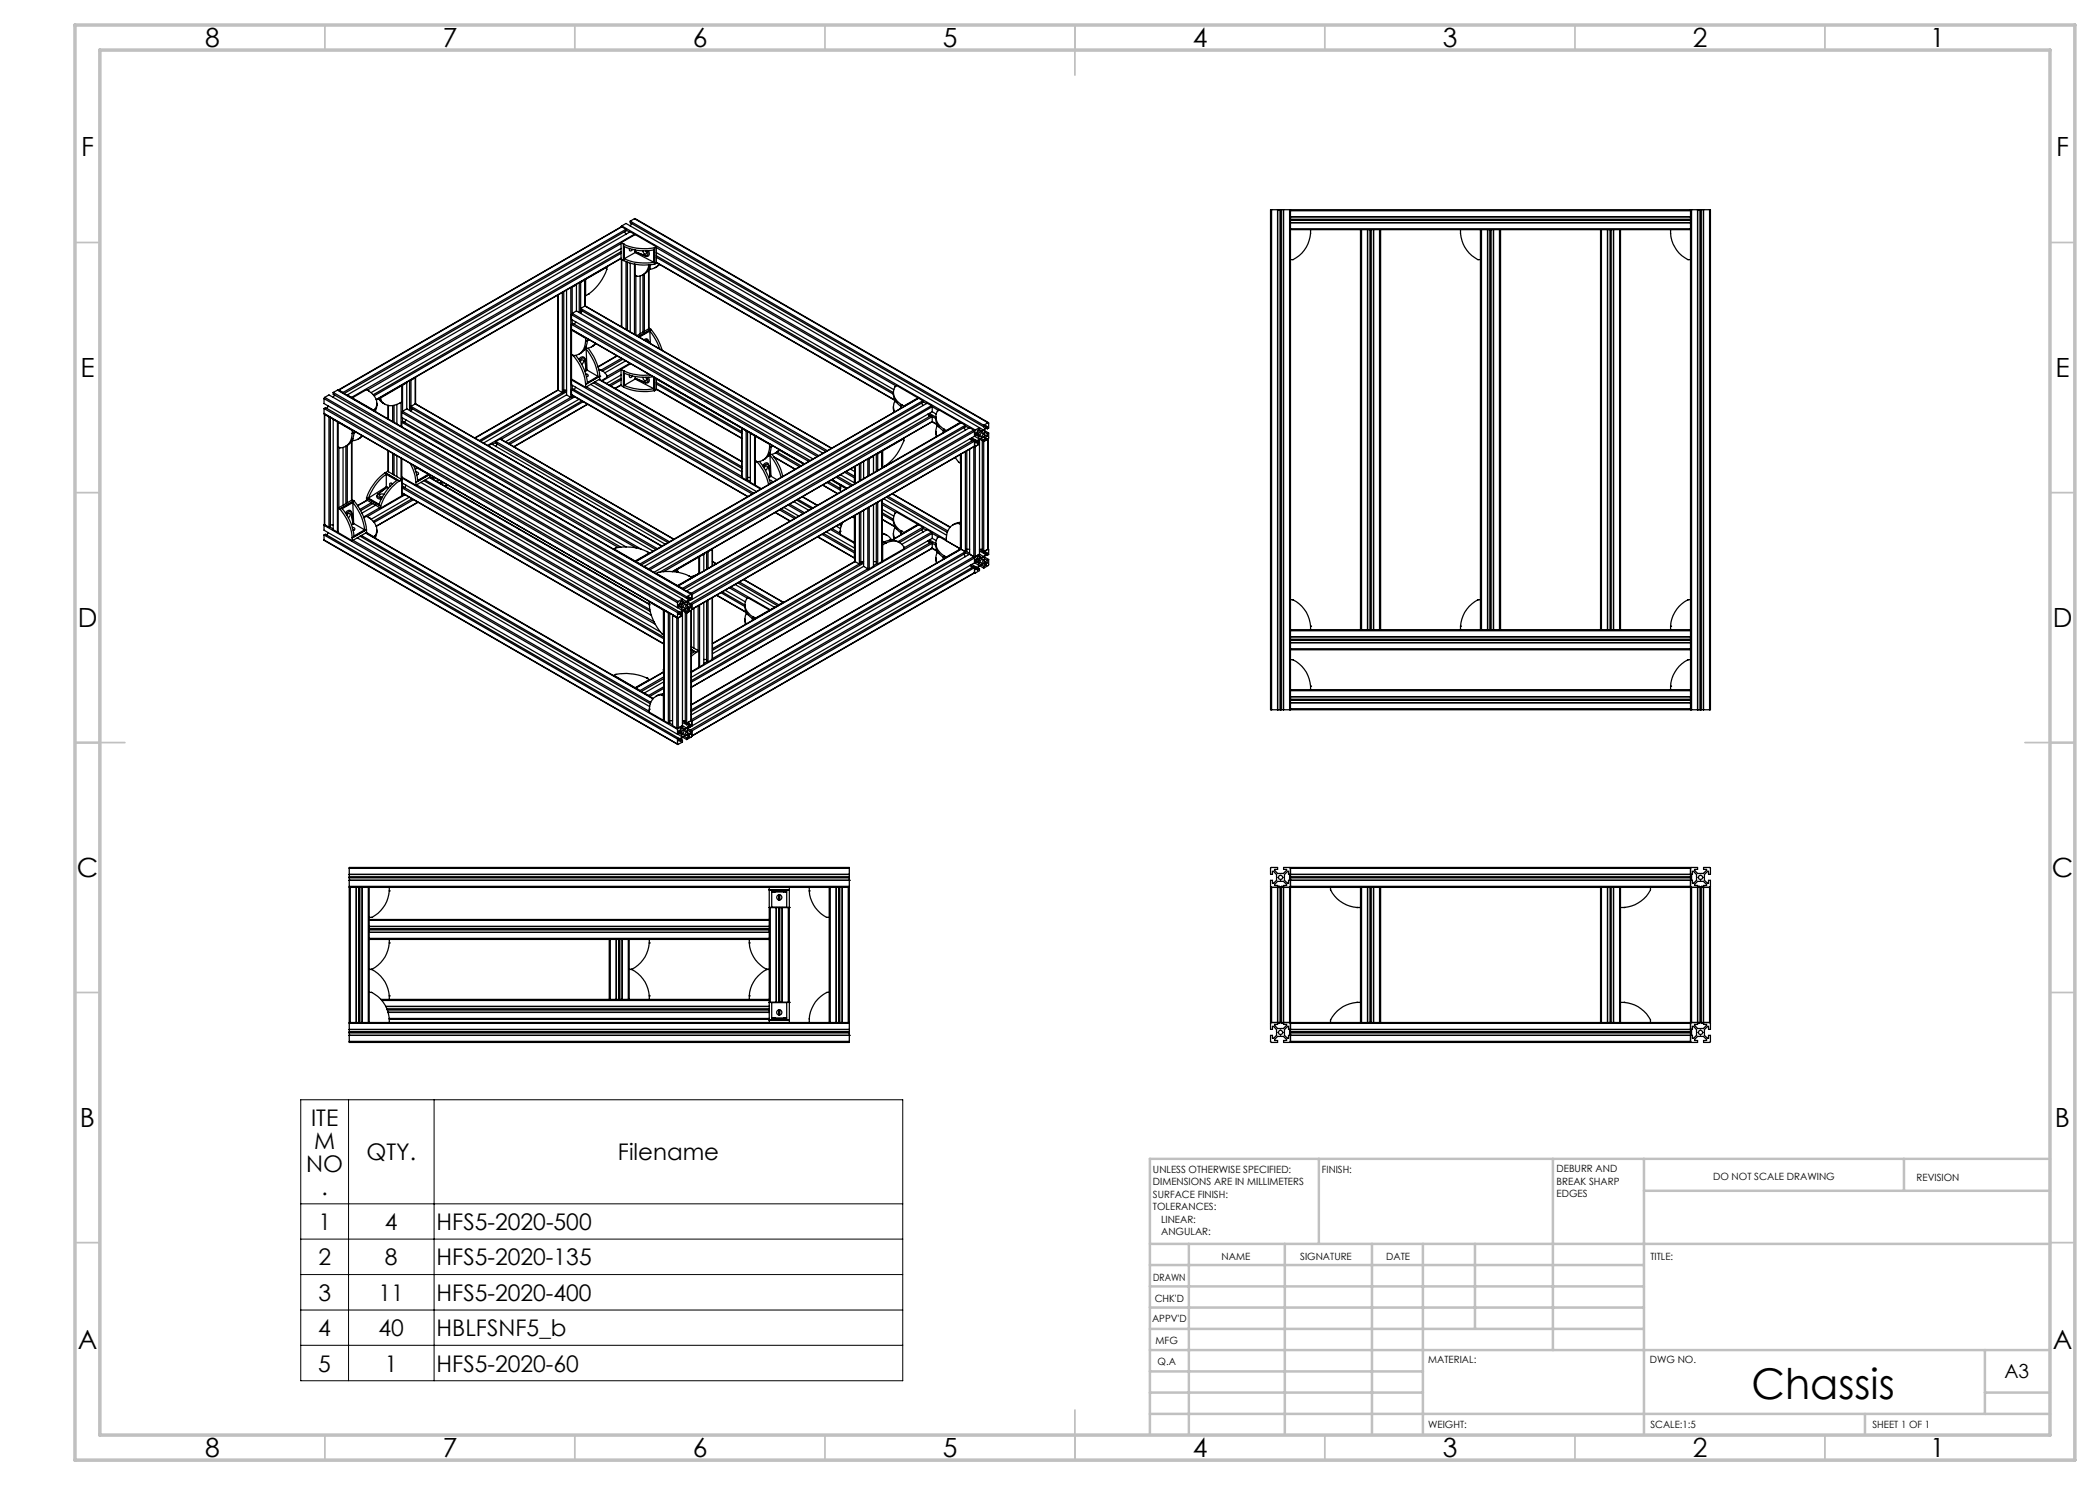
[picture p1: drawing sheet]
<svg xmlns="http://www.w3.org/2000/svg" width="420mm" height="297mm" viewBox="0 0 420 297" stroke-linecap="round" stroke-linejoin="round" font-family="sans-serif">
<path d="M60.1 220h120.5v56.2h-120.5zM69.7 220v56.2M86.8 220v56.2M60.1 247.8h120.5M60.1 254.9h120.5M60.1 240.8h120.5M60.1 262h120.5M60.1 269.1h120.5" fill="none" stroke="#000" stroke-width=".2"/>
<g fill="none" stroke="#c0c0c0" stroke-width=".35">
<path d="M65 5v5M115 5v5M165 5v5M215 5v10M265 5v5M315 5v5M365 5v5M15 48.5h5M410 48.5h5M15 98.5h5M410 98.5h5M15 148.5h10"/>
<path d="M405 148.5h10M15 198.5h5M410 198.5h5M15 248.5h5M410 248.5h5M65 287v5M115 287v5M165 287v5M215 282v10M265 287v5M315 287v5M365 287v5"/>
</g>
<g fill="none" stroke="#c0c0c0" stroke-width=".5">
<path d="M263.8 231.8v17M310.6 231.8v38.2M328.8 231.8v55.2M328.8 238.2h81.2M380.8 231.8v6.4M410 231.8h-180v55.2M230 248.8h180M230 257.3h98.8M230 253h98.8M237.8 248.8v38.2M257 248.8v38.2M274.4 248.8v38.2"/>
<path d="M284.6 248.8v38.2M295 248.8v17M230 265.8h98.8M230 261.5h98.8M230 278.5h54.6M230 274.3h54.6M230 270h180M397 278.5h13M397 270v12.8M230 282.8h180M373 282.8v4.2"/>
</g>
<path d="M15 5h400v287h-400zM20 10h390v277h-390z" fill="none" stroke="#c0c0c0" stroke-width=".7"/>
<g fill="none" stroke="#000" stroke-width=".25">
<path d="M111.5 59l.1 19M111.6 59v19M112.5 58.5v20M112.7 58.3v20l-.2 .2M113.3 58v21M114.2 57.5v22M114.4 57.4l-.2 .1M114.4 57.4v5.3M115.2 56.9l-.8 .5M115.3 56.9v5.3M115.9 56.5v6M116.1 56.4v.1"/>
<path d="M116.1 56.5v6.1M117 56l.1-.1v3.3M117 56v5.2M117 56l-.9 .5M117.1 55.9v5.3M117.1 59.1v.1M117.6 58.9h.1M117.6 58.9l-.5 .3M121.3 53.4l.1 .4a9.8 9.8 0 0 1-3.8 5.1M124.2 51.7l-49 28.3M124.2 48.5l.5 .3M124.2 48.5l2.8-1.6 4.3 2.5"/>
<path d="M124.2 48.5v3.3l.5 .3M124.2 49.7l-50 28.8M124.2 50.7l-49.4 28.5M124.2 50.3l-49.6 28.6M124.2 48.7l-50.8 29.3M124.2 51.6l-49 28.3M124.3 51.9v13.4M124.4 45.4l-56.7 32.6M124.4 45.2l-.2 .2M124.4 45.4l.8 .5M124.4 45.4l-56.6 32.6M124.4 45.2l70.7 40.8"/>
<path d="M124.4 45.2l.8-.5 70.7 40.8M124.4 51.9v13.5M124.7 48.8a9.7 9.7 0 0 0 6.2 .8M124.7 48.8h.1M124.7 52.1a10.4 10.4 0 0 0 6.2 .7M124.7 52.1h.1M124.7 48.8v3.3M124.8 51.7v-2.4a9.7 9.7 0 0 0 6 .7v2.5M124.8 51.7a10 10 0 0 0 6 .8M124.9 46.4l.3 .4M125.2 45.9l-56.6 32.6M125.2 45.9v.3l-56.4 32.5"/>
<path d="M125.2 52.3v13.6M125.2 46l.7 .4M125.5 52.4v13.6M125.9 49.7v.4l.2 .1 .4-.3M126 44.2v.4l70.7 40.8M126 52.6v13.8M126 44.2l70.7 40.9M126.3 44.7l-.3 .5M126.9 46.8l.1 .2M126.9 43.7l70.8 40.8M126.9 46.8l-56.6 32.7M126.9 46.8l-.9-.4-56.5 32.6"/>
<path d="M126.9 43.7l-.9 .5M126.9 43.7l70.7 40.9M126.9 52.8v14M127 52.8v2.3l.4 .1a2.32 2.32 0 0 0 2.4-2.2M127 50v.5M127 50.5l-2.2 1.2M127 50.5l3.8 2M127.2 55.2v11.8M128 55.2v11.5M128.6 50.2a.52 .52 0 0 0 .7 .6l-.1-.6M128.6 55v11.4M128.9 54.8v11.4"/>
<path d="M129 51.1l-2-.8 2.2 .9M129 51.1l.2 .1M129.4 50.2a.54 .54 0 0 1 .2 .6 .54 .54 0 0 1-.6 .3M129.7 50.1a.66 .66 0 0 1 .2 .7 .66 .66 0 0 1-.6 .5l-.1-.1M129.7 54v11.8M129.8 53.9v11.9M130 53.8l-.3 .2M130 53.4v.4M130.1 52.9l-.1 .4a2.6 2.6 0 0 1-1.4 1.7M130.9 49.6v3.2M131 49.5l-.1 .1M131 52.8h-.1"/>
<path d="M131 49.5v3.3M131.3 51.1l47.4 27.4a2.99 2.99 0 0 0 1.4 2.7v.5M131.3 52.5l47.7 27.6M131.3 49.4l-.3 .1M131.3 49.4v3.2l-.3 .2M131.3 50.5l47.5 27.4M131.3 51.5l47.4 27.3M131.3 49.5l47.9 27.7M131.3 52.5l47.7 27.5M131.8 52.8l-.7 .7-1.1 .3M131.9 52.9l-.9 .6M254.3 41.9h-.2v100.1h.2"/>
<path d="M254.3 41.9v100.1M254.3 41.9h3.6M255.5 41.9h.1M255.5 41.9v100.1M256 41.9v100.1M256.1 41.9v100.1M256.2 41.9v100.1M256.7 41.9v100.1M257.9 41.9h.2M257.9 41.9v100.1M258.1 41.9v.3M258.1 45.8v.1"/>
<path d="M258.1 42.2v3.6M258.1 45.9v80M258.1 45.9h80M258.1 42.2h80M258.1 41.9h80M258.1 43.4h80M258.1 45.8h80M258.1 44.6h80M258.1 44.5h80M258.1 44h80M258.1 43.8h80M258.1 44.1h80"/>
<path d="M262.1 46.7a6.3 6.3 0 0 1-3.5 5.2h-.5M262.1 46.6v.1M262.1 45.9v.7M272.1 45.9v80M272.3 45.9v80M273.5 45.9v80M274 45.9v80M274.1 45.9v80M274.2 45.9v80M274.7 45.9v80M275.9 45.9v80M276.1 45.9v80"/>
<path d="M292.1 46.7a6.2 6.2 0 0 0 3.6 5.2h.4M292.1 46.6v.1M292.1 45.9v.7M296.1 45.9v80M296.3 45.9v80M297.5 45.9v80M298 45.9v80M298.1 45.9v80M298.2 45.9v80M298.7 45.9v80M299.9 45.9v80M300.1 45.9v80"/>
<path d="M320.1 45.9v80M320.3 45.9v80M321.5 45.9v80M322 45.9v80M322.1 45.9v80M322.2 45.9v80M322.7 45.9v80M323.9 45.9v80M324.1 45.9v80M334.1 46.7a6 6 0 0 0 3.6 5.2h.4M334.1 46.6v.1M334.1 45.9v.7"/>
<path d="M338.1 41.9v.3M338.1 45.8v.1M338.1 41.9h.2M338.1 42.2v3.6M338.1 45.9v80M338.3 41.9v100.1M338.3 41.9h3.6M339.5 41.9h.1M339.5 41.9v100.1M340 41.9v100.1M340.1 41.9v100.1M340.2 41.9v100.1"/>
<path d="M340.7 41.9v100.1M341.9 41.9h.2v100.1h-.2M341.9 41.9v100.1M64.8 79.7l70.7 40.8M64.8 79.7v1l70.7 40.8M64.9 79.5l-.1 .2M64.9 79.5l70.7 40.8M64.9 79.5l.9-.5 70.7 40.8M66.6 78.5v.3l70.7 40.9M66.6 78.5l70.7 40.8M66.9 79l-.3 .5M67.5 78l70.8 40.8"/>
<path d="M67.5 78l-.9 .5M67.5 78l70.7 40.8M67.7 78h.1M67.8 78l.8 .5M68.6 78.5v.1M69.5 79v.1M69.5 79l.8 .5M69.5 79l-.1 .1M70.3 79.5l.1 .1M70.4 79.6l2.9-1.7a2.94 2.94 0 0 1 1.8 3.9M70.4 79.6l4.3 2.4M75.6 79.8l1.4 1"/>
<path d="M75.7 79.7l.4 .3M75.7 79.7l.4 .2M76 79.5l.1 .1M76.1 79.9v.1M76.1 79.6v.3M80.4 77.1v3.3l-.5 .3M80.4 77.1l-4.3 2.5M80.5 77l-.1 .1M80.5 77v5.3M81.3 76.5l-.8 .5M81.4 76.4v5.4M81.9 76.1v6"/>
<path d="M82.1 76l.1 .1M82.2 76.1v6.2l.3-.5M83 75.6l-.8 .5M83 75.6v5.2M83.1 75.5l-.1 .1M83.1 75.5v5.3M111.6 78l-16.7 9.6M111.6 78l.9 .5M111.6 78l-16.6 9.6M112.7 78h.6l-17.5 10.1M113.3 79l-16.6 9.6M113.3 78.3l-17.2 10"/>
<path d="M113.3 79l.9 .5M114.2 79.5h.2M114.2 79.5l-16.7 9.6M114.3 65.9v.1M114.3 78.9l35.2 20.4M114.3 65.9l46.6 26.9M114.3 78.9l35.3 20.4M114.3 66l2.8 1.7M114.3 70.9l.3 .2M114.3 62.9v1l48.3 27.9M114.3 64.9v1M114.3 66v9.8l2.8 1.7"/>
<path d="M114.3 76v1l37 21.3M114.3 77.9v1M114.3 64.9l47.4 27.4M114.3 64.9l.3-.2 47.4 27.4M114.3 77.9l36.2 20.9M114.3 77.9l.3-.1 36.1 20.8M114.3 62.9l49.1 28.4M114.3 76l37.9 21.8M114.3 75.8v.2M114.4 62.7l-.1 .2M114.4 62.7l49.3 28.4M114.4 64v.8"/>
<path d="M114.4 77v.9M114.4 79.1v.4M114.6 71.1l.1 .1M114.7 71.2a10.3 10.3 0 0 1 2.4 5.7M114.8 71.1l-.1 .1M114.8 79.3l-.4 .2M114.9 79.4l-14.7 8.5M115.1 71.1a10.4 10.4 0 0 1 2.4 5.4l2.1-1.2M115.1 64.4l-.2 .5M115.1 77.4l-.2 .5M115.3 62.2l-.9 .5M115.3 62.2l49.3 28.4"/>
<path d="M115.8 79.9l-14.7 8.5M116.1 72.4l.1-.3 .3-.1a.52 .52 0 0 1-.2 .8M116.1 62l49.1 28.3M116.4 62.2l-.3 .5M117 71.8a.63 .63 0 0 0-.7-.4 .63 .63 0 0 0-.6 .5M117 72a.55 .55 0 0 0-.6-.4 .55 .55 0 0 0-.5 .5M117 61.2l49.3 28.4M117 71.8l.3 2.3M117 72l.3 2.1M117 71.8v.2M117 61.2l-.9 .5 49.4 28.4M117 61.2l49.3 28.5"/>
<path d="M117.1 68.2a2.6 2.6 0 0 1-2.5 2.9M117.1 68.2h.1M117.1 76.9h.1M117.1 74.8l.4 .1 .2 .2-.4 .2M117.1 67.7v.5M117.1 76.9v.6M117.2 69.8a10.3 10.3 0 0 1 2.4 5.5M117.2 67.6l-.1 .1M117.2 69.7l-.3 .1M117.2 69.8l-.4 .3M117.2 69.8l.2 4.2M117.3 69.2l-.1 .5"/>
<path d="M117.3 74.1l-.3 .2M117.3 77.4l31 17.9M117.4 74l2.2 1.3M117.4 74l-.1 .1M117.6 69.6a10.5 10.5 0 0 1 2.3 5.6M117.7 67.9l-.6 .3M117.8 68l-.3 .2a2.87 2.87 0 0 1-1.7 2.6M118.1 76.9l30.2 17.4M118.7 76.5l29.6 17.2M119 76.4l29.3 16.9M119.1 68.6l-.7 .7-1.2 .4M119.2 68.8l-.9 .6"/>
<path d="M119.7 73.8l.8 .4M119.8 74a1.6 1.6 0 0 1 1.6 1.5l-1.1 .6M119.8 75.9l28.5 16.5M119.9 75.9l28.4 16.4M119.9 75.2h.1M119.9 75.2l-2.8 1.7M119.9 75.2v.6l-2.8 1.7M123.4 71.2l-3.8 2.1M123.4 71.2l-3.8 2.2M124.2 77l-1.2 .7M124.2 73.9v3.2l.5 .3M124.2 73.9l.5 .3"/>
<path d="M124.2 75l-2.9 1.7M124.2 76l-2.1 1.2M124.2 75.7l-2.4 1.3M124.2 74l-3.8 2.2M124.3 71.7l-4.1 2.3M124.6 71.9l-4.1 2.3M124.7 74.2a10.2 10.2 0 0 0 5.3 .8M124.7 74.2h.1M124.7 74.2v3.2a10.1 10.1 0 0 0 6.2 .7M124.8 77.1a10.5 10.5 0 0 0 6 .6M125.1 72.2l-4.1 2.4M125.9 75v.4l.2 .1 .4-.3"/>
<path d="M126 72.7l-4.6 2.6M126.1 72.7l-1.9 1.2M127 75.3v.5M127 75.8l-2.2 1.3M127 75.8l3.8 1.9M128.6 75.5a.53 .53 0 0 0 .7 .6l-.1-.6M128.8 67.9a.52 .52 0 0 1 .6-.1 .52 .52 0 0 1 .3 .4M129 76.5l-2-.8 2.2 .8M129 76.5h.2M129.1 68.1l.3-.1 .3 .4M129.4 75.5l.1 .8-.1 .2h-.4M129.7 75.5a.62 .62 0 0 1 .2 .7 .62 .62 0 0 1-.7 .3"/>
<path d="M129.7 68.2l.1 .3M129.7 68.2v.3M130 66.2l1.1 1.7 .8 1.8M130 66.2l-2.1 1.2M130 66.2l.1 2.5M130.2 65.9h.1M130.2 65.9l-.3-.2-2.5 1.4M130.2 65.9l-2.5 1.4M130.2 65.9l1.3 1.8 .9 2.4M130.2 65.9l-2.4 1.4M130.6 75.3a10.9 10.9 0 0 1-5.8-.7v2.5M130.8 75.4v2.3"/>
<path d="M130.9 78.1h.1M130.9 75.5v2.6M131 75.5v2.6M131.3 77.9l17 9.8M131.3 75.7v2.2l-.3 .2M131.3 75.8l17 9.9M131.3 76.8l17 9.8M131.3 76.5l17 9.8M131.3 77.8l17 9.8M179 80v.3M183.6 79.6l-4.2-2.5-.4 .2a2.41 2.41 0 0 0 .8 3.3l.5 .3M183.6 79.6v.1"/>
<path d="M183.6 79.6l-2.8 1.6M183.7 79.7l-56.6 32.6M183.7 79.7l.9 .4M183.7 79.7l-56.5 32.6M64.8 82.7l70.8 40.9M64.8 81.7v1M64.8 82.7l70.7 40.8M64.8 81.7l70.7 40.8M64.8 81.7l.3-.2 70.7 40.8M64.9 82.8v22.1M64.9 82.8v.1M64.9 82.9l.9 .5"/>
<path d="M64.9 82.9v22M65.7 81.2l-.3 .5M65.8 83.4v22M65.9 83.4h-.1M66.1 83.5v21.8l-.3 .1M66.6 83.8v22.1l.9 .5M66.7 83.9l.8 .5M67.5 84.4h.2M67.5 84.4v22M67.6 84.5v4.9l.3 .1a2.32 2.32 0 0 0 2.5-2.3v-.5M67.6 84.5l2.8 1.6M67.7 84.4l-.1 .1"/>
<path d="M67.8 89.5v12M68.6 89.5v11.5M69.2 89.2v11.5M69.5 89.1v11.4M70.3 88.3v11.8M70.4 88.2v11.8M70.4 86.7h.1M70.4 86.1v.6M70.6 86l-.2 .1M70.6 88.1l-.3 .2M70.6 87.7v.4M71 86.3l-.6 .4"/>
<path d="M71 86.4l-.6 .3M71.2 86.4l-.4 .2a2.76 2.76 0 0 1-1.7 2.6M72.4 87.1l-.7 .7-1.1 .3M72.5 87.2l-.9 .6M73.3 99.6h.1M73.3 99.6v.4l2.8 1.6M73.3 99.6l2.8 1.6M74.7 82v.1M75 81.8l-.3 .2M75 81.8v.5M75.1 81.8h-.1M75.1 81.8v.5"/>
<path d="M75.4 80.6l-.3 1.7M75.6 98.8a.62 .62 0 0 0-.1 .8 .62 .62 0 0 0 .7 .3M75.7 98.8l-.2 .3 .1 .2 .8 .3M75.7 98.8h-.1M76.1 80a2.65 2.65 0 0 0 3.8 .7M76.8 98.9a.55 .55 0 0 0-.9 .3l.6 .2M77 94.5a10.3 10.3 0 0 0-3.7 5.1M77 94.5l2.9 1.7M77 94.5h.1M77 94.5l.5-.2 2.9 1.6-.5 .3M77.3 94.9l2.1 1.2a10 10 0 0 0-3.6 4.8l-2.1-1.3M77.3 94.9a10 10 0 0 0-3.6 4.7"/>
<path d="M77.3 94.9v2.5M77.3 97.4l-3.6 2.2M77.3 97.4h.1M77.4 97.4l-1.8 1.4M77.4 97.4l-1.7 1.4M77.4 97.4l.3 .2M77.6 81.1v2.7M77.6 90.1v4.2M77.7 81.1v2.7M77.7 90.2v4.2M78.5 96.8l-.3-.2-.2 .1v.5M78.5 81.1v3.2"/>
<path d="M78.5 90.7v4.1M78.8 81.1v3.4M78.8 90.8v4.2M79.4 80.9v3.9M79.4 91.2v4.1M79.9 80.7h.1M79.9 96.2a10.2 10.2 0 0 0-3.8 5M79.9 96.2h.1M80.2 80.5v4.8M80.2 91.6v4.2M80.4 91.7v3.7l2.8 1.6M80.4 82.5v1l44.8 25.9"/>
<path d="M80.4 84.5v.9M80.4 95.6v3.6M80.4 99.2l-4.3 2.4M80.4 96.6l51.7 29.8M80.4 84.5l43.3 25M80.4 84.5l.2-.2 43.6 25.1M80.4 95.6l50.6 29.2M80.4 82.5l46.9 27.1M80.4 95.4v.2M80.5 82.3l-.1 .2M80.5 99.1h-.1M80.5 82.3l47.8 27.6"/>
<path d="M80.5 83.6v.8M80.5 96.6v.9M80.5 98.7v.4M80.9 98.9l-.4 .2M81 99l-7.6 4.3M81.2 97l-.3 .5M81.2 84l-.3 .5M81.4 81.8l-.9 .5M81.4 81.8l49.2 28.4M81.8 99.4l-7.6 4.5M82.1 92.7l.7 1.8 .4 1.9M82.2 81.6l49 28.3"/>
<path d="M82.4 99.8l-7.8 4.5M82.7 93.1l.4 1.1 .4 1.9 2.2-1.2M82.7 99.9l-7.9 4.6M83 80.8l49.4 28.4M83 80.8l-.8 .5 49.3 28.4M83 80.8l49.3 28.5M83.2 96.4v.1M83.2 94.4l.4 .1 .1 .2-.3 .3M83.2 96.5v.5M83.3 93.4v.3M83.3 93.7l-.3 .2M83.3 97l47.5 27.4"/>
<path d="M83.5 93.6l2.2 1.3M83.5 93.5v.1M83.5 93.6l-.2 .1M84.2 96.5l46.1 26.6M84.7 96.1l45.4 26.2M85 96l45 25.9M85.7 94.8v.1M85.9 94.9l-2.7 1.5M85.9 95.5l44 25.4M85.9 94.9l-2.7 1.6M85.9 95.5l44 25.3M86 95v.4l-2.8 1.6"/>
<path d="M86.7 95.4l-.5 .2M87 95.5l-.5 .3M87.8 96l-.5 .3M88.4 96.3l-.5 .3M88.7 96.5l-.5 .3M89.5 97l-.5 .3M89.6 97l-.5 .3M97.7 89.2l.6-.4 34.7 20M99.2 88.3l34.7 20.1M99.2 88.3v.3l34.4 19.9M99.2 88.5l-.7 .4M99.4 88.8l-.2 .5"/>
<path d="M100 87.8l34.8 20M100 87.8l-.8 .5M100 87.8l34.8 20.1M116.4 80.2l-14.8 8.5M116.7 80.3l-14.8 8.6M117.5 80.8l-14.7 8.5M117.5 80.9l-14.7 8.5M148.4 85.7l-.1-.1 .1 9.9M148.4 85.7l.8 .5M148.4 95.5l.8 .5M148.4 85.7v9.8M149.2 86.2v9.8"/>
<path d="M149.3 86.1l-.1 .1M149.4 95.9l.7 .4M149.5 86.3v9.5l-.3 .2M149.5 95.5h.6M150.1 86.7l.8 .5M150.1 86.7v9.8l.8 .5M150.1 86.6v.1M150.2 86.6l-.1 .1M150.9 87.2h.2M150.9 97h.2M150.9 87.2v9.8M151.1 87.2l2.8 1.7"/>
<path d="M151.1 92.1l.3 .2M151.1 87.2v9.8l1.2 .8M151.4 92.3v.1M151.4 92.4a11.3 11.3 0 0 1 2.3 4.5M151.5 92.4h-.1M151.9 92.3a11.2 11.2 0 0 1 2.2 4.4M152.8 93.6l.3-.4a.42 .42 0 0 1 .4 .4 .42 .42 0 0 1-.4 .4v.1M153.7 93.1a.53 .53 0 0 0-.4-.6 .53 .53 0 0 0-.6 .4l-.2 .2M153.7 93.2a.48 .48 0 0 0-.5-.4 .48 .48 0 0 0-.4 .4l-.1 .2M153.7 93.1l.4 2.2M153.7 93.2l.4 2.1M153.7 93.1v.1"/>
<path d="M153.9 89.5a2.66 2.66 0 0 1-2.5 2.9v-.1M153.9 89.5h.1M153.9 96l.4 .1 .1 .2-.3 .3M153.9 88.9v.6M154 91a10.9 10.9 0 0 1 2.2 4.5M154 88.8l-.1 .1M154 90.9l-.3 .2M154 91l-.4 .3M154 91l.2 4.2M154 90.5v.4M154.1 95.3l-.4 .2M154.2 95.2l1.2 .8"/>
<path d="M154.2 95.2l-.1 .1M154.4 90.9a10.4 10.4 0 0 1 2.2 4.4M154.5 89.1l-.6 .4M154.6 89.2l-.4 .2a2.87 2.87 0 0 1-1.6 2.6M154.7 91.3l4.4 2.5M154.8 91.4l4.2 2.5M155.1 90.6l4.8 2.7M155.4 90.4l4.8 2.8M155.8 89.9l-.6 .7-1.2 .3M155.9 90l4.9 2.8M156 90l-1 .6M159.6 99.9l3 1.7"/>
<path d="M164.5 97l3 1.7M164.6 97l3 1.7M165.4 96.5l2.7 1.5M165.7 96.3l2.4 1.4M166.3 96l1.7 1M166.3 96l3 1.7M166.4 95.9l3 1.7M167.3 95.5l3 1.7M167.5 95.3l3 1.7M168 97.6l.1 .8M168 97.6h.1M168 97v.6"/>
<path d="M168 97l1.3 .8M168.1 95l2.8 1.6M168.1 97h-.1M168.9 94.5l2 1.1M169.2 94.3l1.8 1M170.1 93.8l.9 .5M170.6 93.5l.4 .2M170.9 95.6v1M170.9 96.6h.1M170.9 93.3h.1M171 95.4l-.1 .2M171 93.3v3.5"/>
<path d="M171 96.5l-.1 .1M171 93.3v3.4M171.9 92.8v3.4M172.2 92.6v3.5M172.7 92.3v3.4M173.6 91.8v3.4M173.8 91.7l-.2 .1M173.8 91.7v3.4M174.6 91.2l.1 .1-.9 .4M174.7 91.2v3.4M175.3 90.8v3.5M175.5 90.7v.1"/>
<path d="M175.5 90.8v3.3M176.4 90.3l-.9 .5M176.4 90.3v3.3M176.4 100v12.3M176.4 90.1v.2M176.5 99.9v12.3M176.5 93.4h.1M176.5 90.2v3.4M176.5 90.2v3.2M176.7 99.8l12.6 7.2M177 93.2h.1M177 93.2l-.5 .2"/>
<path d="M177.3 99.4l12.1 7.1M177.6 99.3l11.9 6.9M178.7 81.3l.1 1.1M179 80.3l-.2 .4a2.19 2.19 0 0 0 .1 1.7M179 80.3l.4 .2M180.3 80.9h.1M180.3 80.9l.5 .3M180.3 80.9v.7M180.7 87.7h.1M180.8 87.7v.4a10.4 10.4 0 0 1-3.8 5.1M180.8 81.2v.1M180.8 87.7l-4.3 2.5"/>
<path d="M184.3 80.6l.3 .5M184.6 80.1l-56.6 32.7M184.6 80.1v.4l-56.4 32.5M184.6 80.3l.7 .4M185.9 83.3l-.3-.5 1.6 .9M185.9 82.7l1.3 .7M186.3 81.1l.1 .2M186.3 81.1l-56.6 32.7M186.3 81.1l-.9-.5-56.5 32.7M186.4 84.4l1 .5M186.4 84.3l-51.9 30M186.4 84.3l1 .5v.4"/>
<path d="M186.4 82.3l-55.6 32.2M186.4 81.3v1M186.4 83.3v1M186.4 83.3l-53.7 31M186.4 83.3l-.2-.2-54.2 31.3M186.4 81.3l1.3 .8M186.4 82.3l.9 .5M186.4 81.3l-56.5 32.7M186.4 84.3l-52 30M187.2 86.3l.1 1M187.2 83.4a2.81 2.81 0 0 0 1.4 2.7v.5M187.4 85.2l-.2 .8v.8l.2 .4"/>
<path d="M187.4 85.2l.4 .2M188.7 85.8l.6 .3M188.7 85.8v.7M189.3 86.1v.1M191 91.5l.7 .9 .4 .2M192.1 84.5l-4.2-2.5-.4 .2a2.5 2.5 0 0 0 1.2 3.6M192.1 84.5v.1M192.1 90.9v1.7M192.1 84.5l-2.8 1.6M192.2 90.9v19M192.2 92.6h-.1M192.2 84.6l-56.7 32.6h.1"/>
<path d="M192.2 84.6l-56.6 32.6M192.2 84.6l.9 .5M192.2 90.8v19.1M192.8 85.5l.3 .5M193.1 85.1v.3l-56.4 32.5M193.1 85.1l-56.6 32.6M193.1 90.3v20.4l-54.8 31.6M193.1 85.2l.7 .4M193.4 90.2v20l-.3 .1M193.9 89.8v21M194.3 88.2l-.2-.5 .8 .5M194.3 87.6l.9 .4"/>
<path d="M194.8 86l.1 .3M194.8 86l-56.6 32.7M194.8 86l-.9-.5-56.6 32.7M194.8 89.4v21.9M194.9 89.2v.1h.2M194.9 89.2l.2 .1M194.9 89.2l-56.6 32.7M194.9 89.2v.1M194.9 88.2l-.3-.2-56.5 32.7 .3 .2M194.9 86.3l-56.5 32.6M194.9 87.2l-56.5 32.7M194.9 86.3v.9"/>
<path d="M194.9 88.2v1M194.9 88.2l-56.5 32.7M194.9 87.2l.9 .5M195.1 86l-.2 .3M195.1 89.3v22M195.2 88v.5h.1M195.2 88l-.3 .2M195.2 86.8l.6 .4M195.2 86.9l.6 .3M195.2 88.4l.1 .1M195.2 87l.6 .3M195.8 87.2v-.4l-.5-.3-.1 .1v.5l-.3 .1"/>
<path d="M195.8 87.7l-.5 .8M195.8 87.3v.4M195.8 87.2h.1M195.8 87.2v.1M195.8 85.9l.6 .3M195.9 87.8h.1M195.9 88.8l-.8 .5M195.9 85.5v.4l-.4 .2v.2l.4 .2 .4-.2M195.9 87.8v23.4l-.4 .2v.2l.4 .2 .4-.2M195.9 85.5l-.8 .5M195.9 87.8l-.4 .9 .4-.2-.3-.2M195.9 87.8l.8 .5"/>
<path d="M195.9 85.5l.8 .5M196.1 86.8l.3-.3a.39 .39 0 0 1 .1 .5 .39 .39 0 0 1-.5 .2zM196.2 87.7l.5 .3M196.3 86.3h.1M196.3 86.3l-.6-.3 .6 .3M196.4 86.2l-.1 .1M196.6 87.4l.6 .3M196.7 88.3l-.2-.1v22l.2 .1M196.7 85.1v.3M196.7 88v22.7M196.7 86l-.3 .2M196.9 86.1v1l.4 .2 .1-.1"/>
<path d="M196.9 86.1l.8 .5M196.9 86.4l.5 .3M196.9 86.9l.5 .3M197 85.2l.2 .1M197.2 85.3v-.2l-.5 .3M197.2 85.3l-.5 .7M197.2 87.7v-.1l-.5-.3-.8 .5M197.2 87.7l-.5 .3M197.2 85.6l.2 .2M197.4 85.8v-.5l-.5 .8M197.4 86.7v.5M197.6 84.6h.1v1l-.3 .2"/>
<path d="M197.6 87.8l-.9 .5M197.6 87.8v22.1M197.6 84.6l-.9 .5M197.7 87.8v22M197.7 86.6v1.1l-.1 .1M197.7 86.6l-.3 .1M64.8 108l70.8 40.9M64.8 105.1v.9l70.7 40.9M64.8 107v1M64.8 105.1l70.7 40.8M64.8 108l70.7 40.8M64.8 107l70.7 40.8"/>
<path d="M64.8 107l.3-.1 70.7 40.8M64.9 104.8l-.1 .3M64.9 104.9l.9 .5M65.7 106.5l-.3 .5M65.9 105.4l.7 .4M66.1 105h.5M67.5 106.4l.1 .1M67.6 101.6v4.9l2.8 1.7M67.6 101.6l.3 .2M67.9 101.8h.1M68 101.8a10.3 10.3 0 0 1 2.4 5.8M69.4 103l.2-.2 .2-.1a.55 .55 0 0 1-.1 .9"/>
<path d="M70.3 102.5a.59 .59 0 0 0-.6-.5 .59 .59 0 0 0-.6 .5v.1M70.3 102.7a.55 .55 0 0 0-.6-.4 .55 .55 0 0 0-.4 .5M70.3 102.5l.3 2.3M70.3 102.7l.3 2.1M70.3 102.5v.2M70.4 107.6h.1M70.4 107.6v.6M70.5 105.5l.4 .1 .1 .2-.4 .3M70.6 100.5l-2.2 1.2a10.3 10.3 0 0 1 2.4 5.5l2.1-1.2M70.6 100.5a10.3 10.3 0 0 1 2.3 5.5M70.6 100.5l.1 4.2M70.6 104.8l-.3 .2"/>
<path d="M70.6 108.1l59.3 34.2M70.7 104.7l2.2 1.3M70.7 104.7l-.1 .1M70.8 100.2h.1M70.8 100.2l-2.9 1.6M70.8 100.2l-.4-.2-2.8 1.6M70.8 100.2a10.3 10.3 0 0 1 2.5 5.7M70.8 100.2l-2.8 1.6M71.4 107.6l58.5 33.7M72 107.2l58.1 33.6M72.3 107.1l57.8 33.4M72.8 103.5l.5-.2 .5 .2"/>
<path d="M73.1 106.6l57.5 33.2M73.2 106.6l57.4 33.1M73.3 105.9h.1M73.3 105.9l-2.9 1.7M73.3 106.5l-2.9 1.7M73.3 105.9v.6M73.3 106.5l1.4 .8M73.4 100l-1.9 1.1M73.4 100.1l-1.9 1M73.8 103.5a2.72 2.72 0 0 1 1.3 3.6M73.8 103.5h.1M74.3 100.5l-2.3 1.4"/>
<path d="M74.6 100.7l-2.5 1.4M74.7 107.3v.1M75 107.1l-.3 .2M75 107.1v.5M75.1 107.1h-.1M75.1 107.1v.5M75.1 101l-2.7 1.6M75.4 106l-.3 1.7M76 101.5l-3.3 1.9M76.1 101.2h.1M76.1 101.2v.4M83.5 100.4l-8.3 4.9 8.4-4.8"/>
<path d="M122.8 109.8l.3-.2a9.8 9.8 0 0 1 6.3 .7M122.8 109.8l4.2 2.5M122.8 109.8v.1M127 112.3h.2M127.2 112.3l.8 .5M128 112.8v.1M128.9 113.3l.8 .5M128.9 113.3v.1M128.9 113.3h-.1M129.4 110.3h.1M129.4 110.3l.5 .4M129.7 113.8l.2 .1"/>
<path d="M131.3 114.7l.3-.2a10 10 0 0 1 6.2 .7M131.3 114.7v.1M131.3 114.7l4.2 2.4M135 114l.3 .2M135 114l.4 .4M135.4 113.8l.1 .1M135.5 114.2v.1M135.5 113.9v.3M135.5 117.1v.1M135.5 114.2l-.4-.2 .4 .3M135.5 114.3l.1 .2M135.6 117.2l.9 .5"/>
<path d="M136.5 117.7v.1M136.5 119.8v.4l-.4 .2v.1l.4 .3 .3-.2M136.5 119.8l-.9 .5M136.5 119.8l.8 .5M137.3 118.2v.1M137.3 119.3v.4M137.3 118.2l.9 .5M137.3 118.2h.1M137.7 119.5l.1 .1M137.8 119.6l-.5 .7M137.8 119.6v-.2l-.5 .3M137.8 119.9l.3 .1"/>
<path d="M137.8 115.2h.1M137.9 115.2l.5 .3M138.2 118.7l.2 .2M138.2 118.8l.2 .1M138.2 115.4h.1M138.2 118.8l-.9 .5M138.4 119.9l-.3 .1M138.4 115.5l-2.9 1.6M138.4 115.5v.1M138.4 118.9v1M138.8 115.2v.2M139.6 114.8v.1"/>
<path d="M139.7 111.4h.1M139.8 111.4v3.3l-1.7 .7M139.8 111.4l-4.3 2.5M139.9 111.3l-.2 .1M139.9 111.3v3.4M140.7 110.8h.1M140.7 110.7v.1M140.8 110.8l-.9 .5M140.8 110.8v3.4M141.3 110.4v3.5M141.5 110.3h.1M141.6 110.3v3.4"/>
<path d="M142.5 109.9l-.9 .4M142.5 109.9v3.3M142.5 119.6v12.3M142.5 109.7v.2M142.5 119.5v12.4M142.5 112.3l.8 .4M142.5 109.8v3.4M142.5 112.4l.7 .4M143.3 119.1l6 3.4M143.3 119l6 3.4M144.2 118.5l4.8 2.8M144.5 118.4l4.5 2.6"/>
<path d="M145.1 118.1l3.9 2.3M145.9 117.6l3.6 2.1M146.2 117.4l7.9 4.6M147 116.9l7.9 4.6M147.6 116.6l7.9 4.6M147.9 116.4l7.9 4.6M155 102.5l3 1.7M155.1 102.5l3 1.7M155.9 102l3 1.7M156.2 101.8l3 1.7M156.8 101.5l3 1.7M157.6 101l3 1.7"/>
<path d="M157.9 100.8l3 1.7M158.7 100.3l3 1.8M159.3 100l3 1.7M163.5 107.4l7.4 4.3M163.5 101.1l-3-1.8 2.9 1.8M163.6 107.3l7.3 4.3M164.4 106.9l6.5 3.7M164.7 106.7l6.3 3.6M165.3 106.4l5.6 3.2M166.1 105.9l4.8 2.8M166.4 105.7l1.6 1M167.3 105.2l.8 .5"/>
<path d="M167.8 104.9l.4 .3M168 106.3h.1M168 106.3v.6l2.9 1.6M168.1 104.7l.2 .2M168.5 104.5l-.5 1.8M170.5 103.4l.5 .1M170.9 108.5v.2M170.9 111.6l.1 .1M170.9 103.1v5.4M170.9 108.7v.9M170.9 110.6v1M170.9 109.6h.1"/>
<path d="M171 103.1v9.2M171 112.3l-28.5 16.4M171 109.6h-.1M171 110.6h-.1M171 112.3l.9 .5M171 112.3l-28.5 16.5M171.9 102.6v10.2M172.2 112.3h.5l-30.2 17.4M172.2 102.4v10.2l-.3 .2M172.7 113.3l-30.2 17.4M172.7 112.6l-30.2 17.5M172.7 102.1v11.2"/>
<path d="M172.7 113.3l.9 .5M173.6 113.8h.2M173.6 113.8l-31.1 17.9M173.6 101.6v12.2M173.8 101.4v12.4M174.7 101v12.3l-.9 .5M174.7 112.3h.6M175.3 100.6v12l.2 .2M175.4 112.7l-.7 .4M175.5 100.5v12.3M176.4 112.3l-.9 .5M176.5 106.6l.9 .5"/>
<path d="M176.5 106.8h.1a2.06 2.06 0 0 1 1.6 1.1M176.5 112.2l-.1 .1M176.5 103.9l2.5 1.5M176.5 108.9v.1M176.5 112.2h.1M176.5 101.9l2.3 1.3M176.5 102.9l2.2 1.3M176.5 102.5l2.2 1.4M176.5 108.3l.5 .4M176.5 100.9l2.7 1.6M176.5 100.6l12.8 7.4M176.5 103.9l2.5 1.4"/>
<path d="M176.5 109v3.2M177 108.7a2.51 2.51 0 0 1 3.8 .7v.4l-4.3 2.4M177 108.7h.1M177 108.7l-.5 .3M178.2 107.9l.3 .1M178.2 107.9l-.4 .2M178.4 108l5.3-3.1zM178.7 106.6l.1 1.1M178.7 103.8a2.92 2.92 0 0 0 1.4 2.7v.5M179 105.6l-.2 .4a2.17 2.17 0 0 0 .1 1.7M179 105.3v.3M179 105.6l.4 .2"/>
<path d="M180.3 106.2h.1M180.3 106.2l.5 .3M180.3 106.2v.7M180.8 106.5v.1M183.6 104.9l-4.2-2.5-.4 .2a2.39 2.39 0 0 0 .8 3.3l.5 .3M183.6 104.9l-2.8 1.6M183.6 104.9v.1M183.7 104.9l.9 .5M184.3 105.9l.3 .5M184.6 105.4v.4l-4.7 2.7a2.81 2.81 0 0 0-3.1-.1l-.3-.2M184.6 105.4l-5 2.9M184.6 105.6l.7 .4"/>
<path d="M185.9 108l1.3 .7v.4M185.9 108.7l-.3-.5 1.6 .9M186.3 106.4l.1 .3M186.3 106.4l-.9-.5-5 3M186.3 106.4l-5.5 3.2M186.4 109.7l1 .6M186.4 106.7v1M186.4 108.7v.9M186.4 107.7l-48.1 27.8M186.4 108.7l-48.1 27.8M186.4 108.7l-.2-.2-47.9 27.6M186.4 106.7l1.3 .7"/>
<path d="M186.4 107.7l.9 .4M186.4 106.7l-48.1 27.8M186.4 109.6l1 .6M187.2 111.5l.1 1.1M187.2 109.1v.1a2.82 2.82 0 0 0 1.4 2.2v.5M187.4 110.5l-.2 .8v.8l.2 .5M187.4 110.2v.3M187.4 110.5l.4 .2M188.7 111.1h.1M188.7 111.1v.7M188.8 111.1l.5 .3M189.3 111.4v.1"/>
<path d="M190 105.4l-11.5-6.7 11.5 6.8M191.7 104.7a2.72 2.72 0 0 0-2.4 2.9v.6M191.7 104.7h.1M191.7 104.7l.5-.3-1.6 .6M191.8 104.7l.3 .2M192.1 109.8l-4.2-2.5-.4 .2a2.29 2.29 0 0 0 .8 3.3l.4 .3M192.1 104.9v5M192.1 109.8l-2.8 1.6M192.2 104.8l-.1 .1M192.2 109.7l-.1 .1M192.2 104.5l-.4 .2M192.2 109.9l-53.9 31"/>
<path d="M192.2 109.9l.9 .4M192.2 109.9l-53.9 31.1M192.8 110.8l.3 .5M193.1 110.3l-54.8 31.7M193.1 110.5l.7 .4M193.2 110.3l.7 .4M193.4 109.9h.5M193.9 110.8l-55.6 32.2M193.9 110.8l.9 .5M194.3 113.5l-.2-.5 .8 .5M194.3 112.9l.9 .5M194.8 111.3l.1 .3"/>
<path d="M194.8 111.3h.3M194.8 111.3l-56.5 32.7M194.9 114.5l-56.6 32.7M194.9 114.6h.1M194.9 111.6v1M194.9 113.5v1M194.9 113.5l-.3-.1-56.5 32.6 .3 .2M194.9 111.6l-56.5 32.6M194.9 112.6l-56.5 32.6M194.9 113.5l-56.5 32.7M194.9 114.5l-56.5 32.7M194.9 112.6l.9 .4"/>
<path d="M195.1 111.3l-.2 .3M195.1 111.3l.8-.5 .8 .5M195.2 113.4v.5l.1-.1M195.2 113.4l-.3 .1M195.2 112.1l.6 .4M195.2 112.2l.6 .3M195.2 113.7l.1 .1M195.2 112.3l.6 .3M195.6 113.6l.3 .2M195.7 111.3l.6 .3M195.8 112.5v-.4l-.5-.3-.1 .1v.5l-.3 .2M195.8 112.6v.4"/>
<path d="M195.8 113l-.5 .8M195.8 112.5h.1M195.8 112.5v.1M195.8 111.2l.6 .3M195.9 113.8v.3l-.8 .5-.2-.1M195.9 113.1l-.4 .9 .4-.2M195.9 110.2l.8 .5M195.9 113.1l.8 .5M196.2 113l.5 .3M196.2 112l.2-.1a.39 .39 0 0 1 .1 .5 .39 .39 0 0 1-.5 .1zM196.3 111.6h.1M196.4 111.5l-.1 .1"/>
<path d="M196.5 109.9h-.6l.8 .4M196.6 112.7l.6 .4M196.7 113.3v.3M196.7 111.3l-.3 .2M196.9 111.4l.8 .5M196.9 112.2l.5 .4M196.9 111.8l.5 .3M197 110.5l.2 .1M197.2 110.6v-.2l-.5 .3M197.2 113.1v-.2l-.5-.3-.8 .5M197.2 110.6l-.5 .7M197.2 113.1l-.5 .2"/>
<path d="M197.2 110.9l.2 .2M197.4 111.1v-.5a1.49 1.49 0 0 0-.6 1.3l.1 .5 .4 .2h.1M197.4 112.1v.5M197.6 109.9h.1v1l-.3 .2M197.6 109.9l-.9 .4M197.7 109.8l-.1 .1M197.7 109.8v.1M197.7 111.9v1.1l-1 .6M197.7 111.9l-.3 .2M258.1 119.9h.5a6.3 6.3 0 0 1 3.5 5.3M296.1 119.9h-.5a6.4 6.4 0 0 0-3.5 5.3M338.1 119.9h-.4a6.2 6.2 0 0 0-3.6 5.3"/>
<path d="M122.8 135.1l.3-.2a10.1 10.1 0 0 1 6.3 .7M122.8 135.1l4.2 2.4M122.8 135.1v.1M127 137.5l.2 .1M127.2 137.6l.8 .5M128 138.1v.1M128.9 138.6l.8 .5M128.9 138.6v.1M128.9 138.6h-.1M129.4 135.6h.1M129.4 135.6l.5 .3M129.7 139.1l.2 .2"/>
<path d="M129.9 121a9.2 9.2 0 0 0 2.8 5.9M129.9 121h.1M129.9 120.4v.6M129.9 135.9v.1M129.9 135.9l-2.9 1.6M129.9 120.4l2.8 1.6M129.9 120.3v.1M132.3 139a2.61 2.61 0 0 0-2.4 2.8M132.3 139h.1M132.4 139l.3 .2M132.7 133.9l.1 .4-5.7 3.3M132.7 122v4.9"/>
<path d="M132.7 139.2v4.9M132.7 133.9h.1M132.7 133.8v.1M132.7 133.8l.1 .1M132.8 138.7l-1.6 .6M132.8 128.8l-52.4-30.3 52.4 30.3M132.8 122l.9 .6M132.8 122v22.1M132.8 122h-.1M132.8 126.9h-.1M132.8 139.1l-.1 .1M132.8 133.6l-.1 .2"/>
<path d="M132.8 137.3l-3.1 1.8M132.8 127.5l-52.2-30.1-.2 .1 52.4 30.3M132.8 136.3l-3.9 2.3M132.8 135.7l-4.6 2.6M132.8 135.4l-4.8 2.7M132.8 138.7l-.4 .3M132.8 138.7l-.5 .3M132.8 137.7l-2.9 1.6M132.8 134.4l-5.6 3.2M133.7 122.6v22M133.8 122.6h-.1M133.9 122.7v21.8l-.2 .1"/>
<path d="M134.5 123.1l.9 .5M134.5 123.1v22l.9 .5M134.5 123v.1M134.6 123l-.1 .1M135.4 123.6h.2M135.4 123.6v22M135.5 123.5l.1 .1M135.5 120.5v1M135.5 122.5v1M135.5 121.5l.8 .5M135.6 120.3l-.1 .2M135.6 123.6v22"/>
<path d="M135.8 122.3v.5h.1M135.8 122.3l-.3 .2M135.8 121.1l.5 .4M135.8 121.1l.6 .4M135.8 122.7l.1 .1M135.8 121.3l.5 .3M136.3 121.5v-.5l-.4-.2-.1 .1v.5l-.3 .1M136.3 122l-.4 .8M136.3 121.6v.4M136.3 121.5h.1M136.4 121.5l-.1 .1M136.5 120.2l.5 .3"/>
<path d="M136.5 122.1v23.3l-.4 .3v.2l.4 .2 .3-.2M136.5 123.1l-.9 .5M136.5 122.1h.1M136.5 122.1l-.4 .9 .4-.2-.3-.2M136.5 122.1l.8 .5M136.8 122l.5 .3M136.8 121l.3-.2a.4 .4 0 0 1 0 .5 .4 .4 0 0 1-.4 .2zM136.8 120.6h.1M136.8 120.6l-.5-.3 .6 .3M137 120.5l-.1 .1M137.2 121.7l.6 .3M137.3 122.3v22.7"/>
<path d="M137.3 122.6l-.2-.2v22.1l.2 .1M137.3 120.3l-.3 .2M137.5 120.4v1l.4 .2 .2-.1M137.5 121.2l.6 .3M137.5 120.7l.6 .3M137.5 120.4h.1M137.5 120.4l.9 .5M137.8 122v-.1l-.5-.3-.8 .5M137.8 122l-.5 .3M138 120l-.5 .4M138.1 120v-.4l-.6 .8M138.1 121v.5"/>
<path d="M138.2 122.1v22M138.2 122.1l-.9 .5M138.3 130.1l.5 .2-.5 .4M138.3 137.5l48.1-27.9zM138.3 122.1v22M138.3 129.3l1.5 .9M138.4 120.9v.9l-.2 .3M138.4 120.9l-.3 .1M138.8 121.7v7.9M139.2 130.5l-.9 .8M139.2 130.5h.1M139.2 130.5l-.9-.6 1 .6"/>
<path d="M139.6 121.2v8.9M139.8 130.2l-.5 .3M139.8 130.2v3.3l-1.5 .8M139.9 133.4h-.1M139.9 121v12.4M140.8 120.5v12.4l-.9 .5M140.8 131.9h.5M141.3 120.2v12l.3 .2M141.5 132.3l-.7 .4M141.6 120v12.4M142.5 131.9l-.9 .5M149 123.8l.1 1.1"/>
<path d="M149 120.9a2.87 2.87 0 0 0 1.5 2.8v.4M149.3 122.7l-.2 .4a2.17 2.17 0 0 0 .1 1.7M149.3 122.4v.3M149.3 122.7l.3 .3M150.6 123.4h.1M150.6 123.4l.5 .2M150.6 123.4v.6M151.1 123.6v.2M153.9 122l-4.3-2.4a1.74 1.74 0 0 0-.4 2.3l.9 1.1 .5 .4M153.9 122l-2.8 1.6M154.1 122l-.2 .1v-.1M154.9 121.5l-.8 .5"/>
<path d="M154.9 121.5v.1M154.9 121.5h.1M155.8 121v.1M156.6 120.5h.1M156.6 120.5l-7.8-4.6 7.9 4.6M156.6 120.5l-.8 .5M258.1 131.9h.5a6.3 6.3 0 0 1 3.5 5.3M258.1 137.9v.2M258.1 125.9v.2M258.1 129.7v.3M258.1 126.1v3.6M258.1 130v7.9"/>
<path d="M258.1 138.1v3.6M258.1 125.9h80M258.1 137.9h80M258.1 138.1h80M258.1 139.3h80M258.1 139.8h80M258.1 139.9h80M258.1 126.1h80M258.1 127.3h80M258.1 130h80M258.1 129.7h80M258.1 128.5h80"/>
<path d="M258.1 127.8h80M258.1 127.9h80M258.1 128.1h80M262.1 125.2h.1M262.1 137.2h.1M262.1 125.2v.7M262.1 137.2v.7M292.1 125.2h.1M292.1 125.2v.7M334.1 125.2h.1M334.1 137.2h.1M334.1 125.2v.7"/>
<path d="M334.1 137.2v.7M338.1 131.9h-.4a6.2 6.2 0 0 0-3.6 5.3M338.1 137.9v.2M338.1 125.9v.2M338.1 129.7v.3M338.1 126.1v3.6M338.1 130v7.9M338.1 138.1v3.6M129.9 141.8h.1M129.9 141.8v.6l2.8 1.7M132.7 144.1h.1M132.8 144.1l.9 .5"/>
<path d="M133.8 144.6l.7 .4M133.9 144.1h.6M135.4 145.6h.2M135.5 145.9v1M135.5 147.8v1M135.5 146.8l.8 .5M135.6 145.6l-.1 .3M135.6 145.6l.9-.5 .8 .5M135.8 147.7v.5l.1-.1M135.8 147.7l-.3 .1M135.8 148l.1 .1M135.8 146.6l.5 .3"/>
<path d="M136.2 147.9l.3 .2M136.3 145.6l.5 .3M136.3 145.6l.6 .3M136.3 146.8v-.4l-.4-.3-.1 .1v.5l-.3 .2M136.3 146.9v.4M136.3 147.3l-.4 .8M136.3 146.8h.1M136.3 146.8l-.5-.4 .6 .4M136.4 146.8l-.1 .1M136.5 145.5l.5 .3M136.5 148.1v.3l-.9 .5-.1-.1M136.5 144.1h.6"/>
<path d="M136.5 144.5l.8 .5M136.5 147.4l-.4 .9 .4-.2M136.5 144.1l.8 .5M136.5 147.4l.8 .5M136.8 147.2l.5 .4M136.8 146.3l.3-.1a.4 .4 0 0 1 0 .4 .4 .4 0 0 1-.4 .2zM136.8 145.9h.1M137.2 147l.6 .4M137.3 147.6v.3M137.3 145.6l-.4 .3M137.5 146l.6 .4M137.5 146.5l.6 .4"/>
<path d="M137.5 145.7h.1M137.5 145.7l.9 .5M137.7 144.8l.1 .1M137.8 144.9v-.2l-.5 .3M137.8 147.4v-.2l-.5-.3-.8 .5M137.8 144.9l-.5 .7M137.8 147.4l-.5 .2M137.8 145.2l.3 .2M138 145.4l-.5 .3M138.1 145.4v-.5l-.6 .8-.1 .5 .1 .5 .4 .2h.2M138.1 146.4v.5M138.2 144.1l.2 .1"/>
<path d="M138.2 144.1l-.9 .5M138.3 144l.1 .2M138.3 144.1h-.1M138.3 144.1h.1M138.3 140.8h.1M138.4 147.2l-.2 .2-.9 .5M138.4 140.8v.1M138.4 144.2v1M138.4 146.2v1M138.4 140.8l-.1 .1M138.4 145.2l-.3 .2M138.4 146.2l-.3 .2"/>
<path d="M254.3 142h3.6M255.5 142h.1M257.9 142h.2M258.1 141.7v.3M258.1 141.7h80M258.1 140.5h80M258.1 142h80M258.1 140h80M338.1 141.7v.3M338.1 142h.2M338.3 142h3.6M339.5 142h.1"/>
<path d="M69.8 177.5h.3M69.8 177.3v.2M69.8 173.7v-.2h100.1v.2M69.8 176.1h.1M69.8 177.3h100.1M69.8 176.1h100.1M69.8 173.7h100.1M69.8 174.9h100.1M69.8 175.6h100.1M69.8 175.5h100.1M69.8 175.4h100.1M69.8 173.7v3.6"/>
<path d="M69.8 177.5v27M70.1 177.5h3.6M70.1 177.5v27M71.3 177.5v27M71.8 177.5v27M71.9 177.5v27M72 177.5v27M72.4 177.5v27M73.7 177.5h.1M73.7 177.5v27M73.8 177.5h92M73.8 177.5v27"/>
<path d="M77.9 178.2a6.3 6.3 0 0 1-3.6 5.3h-.5M77.9 178.2h.1M77.9 177.5v.7M153.8 177.9v.1M153.8 178v3.5M153.8 177.5v.4M153.8 177.9h4.1M153.8 178h4.1M154.3 178.1h3v3.4h-3zM154.3 178.4h.7M154.8 178.2h2.1M154.8 178.2l-.2 .2"/>
<path d="M154.8 178.2l.2 .2M155 178.4h1.7M155.8 179v1M155.9 179v1M156 179v1M156.7 178.4h.6M156.9 178.2l.3 .2M156.9 178.2l-.2 .2M157.9 177.9v.1M157.9 178v3.5M157.9 177.5v.4M161.9 178.2a6.3 6.3 0 0 0 3.5 5.3h.4"/>
<path d="M161.9 178.2h.1M161.9 177.5v.7M165.8 177.5h.3M165.8 177.5v27M166.1 177.5h3.6M166.1 177.5v27M167.3 177.5v27M167.7 177.5v27M167.9 177.5v27M168 177.5v27M168.5 177.5v27M169.7 177.5h.2"/>
<path d="M169.7 177.5v27M169.9 177.3v.2M169.9 176.1h.1M169.9 173.7v3.6M169.9 177.5v27M254.3 177.5h-.2v27h.2M254.3 177.5h3.6M254.3 177.5v27M255.5 177.5h.1M255.5 177.5l.1-.2h.3v.2M255.5 176.3h.5a1.49 1.49 0 0 1 1.3 .6v.2h-.6v27.8h.6v.2l-.6 .6h-.6h-.6l-.6-.6v-.2h.6v-27.8h-.6v-.2zM256 177.5v27"/>
<path d="M256.1 177.5v27M256.2 177.5v27M256.3 177.5v-.2h.3l.1 .2M256.9 174.9l.6-.6h.2v.6h80.8v-.6h.2l.6 .6 .1 .6-.1 .6-.6 .6h-.2v-.6h-80.8v.6h-.2l-.6-.6zM257.9 177.5h.2M257.9 174.9v1.2M257.9 177.5v27M258.1 177.3v.2M258.1 173.7v-.2h80v.2M258.1 176.1h.1M258.1 173.7l-.1-.2h-1.3v.4h.6v.2l-.6 .6h-.6h-.6l-.6-.6v-.2h.6v-.4l-1.4 .1v1.3h.4v-.6h.2l.6 .6 .1 .6-.1 .6-.6 .6h-.2v-.6h-.4v1.3l.2 .1M258.1 177.3l-.2 .2"/>
<path d="M258.1 177.3h80M258.1 177.5h80M258.1 173.7v3.6M258.1 177.5v27M258.1 173.7h80M258.1 174.9h80M258.1 175.6h80M258.1 175.5h80M258.1 175.4h80M266.1 177.5v.4a6.3 6.3 0 0 0 5.3 3.6M272.1 177.5v27M272.3 177.5v27"/>
<path d="M273.5 177.5v27M274 177.5v27M274.1 177.5v27M274.2 177.5v27M274.7 177.5v27M275.9 177.5v27M276.1 177.5v27M320.1 177.5v27M320.3 177.5v27M321.5 177.5v27M322 177.5v27M322.1 177.5v27"/>
<path d="M322.2 177.5v27M322.7 177.5v27M323.9 177.5v27M324.1 177.5v27M330.1 177.5v.4a6.3 6.3 0 0 1-5.3 3.6M338.1 177.3v.2M338.1 176.1h.1M338.1 177.5h.2M338.1 173.7l.1-.2h1.3v.4h-.6v.2l.6 .6h.6h.6l.6-.6v-.2h-.6v-.4h1.4v1.4h-.4v-.6h-.2l-.6 .6v.6v.6l.6 .6h.2v-.6h.4v1.3l-.2 .1M338.1 177.3l.2 .2M338.1 173.7v3.6M338.1 177.5v27"/>
<path d="M338.3 174.9v1.2M338.3 177.5v27M338.3 177.5h3.6M338.9 176.9l.6-.6h.5a1.49 1.49 0 0 1 1.3 .6v.2h-.6v27.8h.6v.2l-.6 .6h-.6h-.6l-.6-.6v-.2h.6v-27.8h-.6zM339.5 177.5h.1M339.5 177.5v-.2h.4v.2M340 177.5v27M340.1 177.5v27M340.2 177.5v27M340.3 177.5v-.2h.3l.1 .2M341.9 177.5h.2v27h-.2M341.9 177.5v27"/>
<path d="M73.8 198.5h.5a6.5 6.5 0 0 1 3.6 6M73.8 193.9h.5M73.8 187.9h80M73.8 187.7h80M73.8 186.5h80M73.8 184.1h80M73.8 183.9h80M73.8 185.3h80M73.8 186h80M73.8 185.9h80M73.8 185.8h80M74.3 193.9a6.4 6.4 0 0 1 3.6 5.3"/>
<path d="M76.2 199.9h77.6M77.9 199.2h.1M77.9 188.6a6.3 6.3 0 0 1-3.6 5.3M77.9 188.6h.1M77.9 187.9v.7M77.9 199.2v.7M121.8 187.9v12M122.1 187.9v12M123.3 187.9v12M123.8 187.9v12M123.9 187.9v12M124 187.9v12"/>
<path d="M124.4 187.9v12M124.5 187.9v12M125.7 187.9v12M125.8 193.9h.5M125.8 187.9v12M126.3 193.9a6.4 6.4 0 0 1 3.6 5.3M129.9 188.6a6.3 6.3 0 0 1-3.6 5.3M129.9 188.6h.1M129.9 199.2h.1M129.9 187.9v.7M129.9 199.2v.7M149.9 199.2h.1"/>
<path d="M149.9 188.6a6.3 6.3 0 0 0 3.5 5.3M149.9 188.6h.1M149.9 187.9v.7M149.9 199.2v.7M153.4 193.9a6.3 6.3 0 0 0-3.5 5.3M153.4 193.9h.4M153.8 181.5h.1M153.8 199.9v.2M153.8 183.9v.2M153.8 187.7v.2M153.8 181.5h4.1M153.8 181.5v2.4"/>
<path d="M153.8 184.1v3.6M153.8 187.9v12M154.1 181.5v19M155.3 181.5v19M155.8 181.5v19M155.9 181.5v19M156 181.5v19M156.4 181.5v19M156.5 181.5v19M157.7 181.5v19M157.9 181.5h.1M157.9 181.5v19"/>
<path d="M165.8 198.5h-.4a6.3 6.3 0 0 0-3.5 6M271.4 181.5h.1M271.4 181.5h.7M324.1 181.5h.7M324.8 181.5h.1M69.8 204.5h.3M69.8 208.3v.2h100.1v-.2M69.8 204.5v.2M69.8 207.1h.1M69.8 204.7h100.1M69.8 208.3h100.1M69.8 207.1h100.1"/>
<path d="M69.8 205.9h100.1M69.8 206.6h100.1M69.8 206.4h100.1M69.8 206.5h100.1M69.8 204.7v3.6M70.1 204.5h3.6M73.7 204.5h.1M73.8 204.5h92M76.4 200.1h77.4M77.2 201.3h76.6M77.4 201.8h76.4M77.4 201.9h76.4"/>
<path d="M77.5 202h76.3M77.6 202.5h76.2M77.9 203.9h75.9M77.9 203.7h75.9M153.8 203.9v.1M153.8 200.5v3.4M153.8 200.5h.1M153.8 200.5h4.1M153.8 200.1v.4M153.8 204v.5M153.8 204h4.1M153.8 203.9h4.1"/>
<path d="M154.3 200.5v3.3h3v-3.3M154.3 203.6h.7M154.6 203.6l.2 .1M154.8 203.7h2.1M155 203.6h1.7M155 203.6l-.2 .1M155.8 202v1M155.9 202v1M156 202v1M156.7 203.6h.6M156.7 203.6l.2 .1M157.2 203.6l-.3 .1"/>
<path d="M157.9 203.9v.1M157.9 200.5v3.4M157.9 200.5h.1M157.9 204v.5M165.8 204.5h.3M166.1 204.5h3.6M169.7 204.5h.2M169.9 204.5v.2M169.9 207.1h.1M169.9 204.7v3.6M254.3 204.5l-.2 .1v1.3h.4v-.6h.2a1.49 1.49 0 0 1 .6 1.3v.5l-.6 .6h-.2v-.6h-.4l.1 1.4h1.3v-.4h-.6v-.2l.6-.6h.5a1.49 1.49 0 0 1 1.3 .6v.2h-.6v.4h1.3l.1-.2M254.3 204.5h3.6"/>
<path d="M255.5 204.5h.1M255.5 204.5l.1 .2h.3v-.2M256.3 204.5v.2h.3l.1-.2M256.9 205.9l.6-.6h.2v.6h80.8v-.6h.2a1.49 1.49 0 0 1 .6 1.3v.5l-.6 .6h-.2v-.6h-80.8v.6h-.2l-.6-.6zM257.9 204.5h.2M257.9 204.5l.2 .2M257.9 205.9v1.2M258.1 208.3v.2h80v-.2M258.1 204.5v.2M258.1 207.1h.1M258.1 204.7h80M258.1 204.7v3.6"/>
<path d="M258.1 208.3h80M258.1 204.5h80M258.1 206.6h80M258.1 206.4h80M258.1 206.5h80M271.4 200.5a6.3 6.3 0 0 0-5.3 3.5v.5M271.4 200.5h.1M271.4 200.5h.7M324.1 200.5h.7M324.8 200.5a6.3 6.3 0 0 1 5.3 3.5v.5M324.8 200.5h.1M338.1 204.5v.2"/>
<path d="M338.1 207.1h.1M338.1 204.5h.2M338.1 204.7v3.6M338.3 204.5l-.2 .2M338.3 205.9v1.2M338.3 204.5h3.6M339.5 204.5h.1M339.5 204.5v.2h.4v-.2M340.3 204.5v.2h.3l.1-.2M341.9 204.5l.2 .1v1.3h-.4v-.6h-.2l-.6 .6v.6v.6l.6 .6h.2v-.6h.4v1.3l-1.4 .1v-.4h.6v-.2a1.49 1.49 0 0 0-1.3-.6h-.5l-.6 .6v.2h.6v.4h-1.2l-.2-.2"/>
<circle cx="155.8" cy="179.5" r=".52"/>
<circle cx="256.1" cy="175.5" r=".43"/>
<circle cx="340.1" cy="175.5" r=".43"/>
<circle cx="155.9" cy="202.5" r=".52"/>
<circle cx="256.1" cy="206.5" r=".43"/>
<circle cx="340.1" cy="206.5" r=".43"/>
</g>
<text font-size="8.5" x="350.3" y="279.7">Chassis</text>
<g font-size="5.3">
<text x="41" y="9.5">8</text>
<text x="88.5" y="9.5">7</text>
<text x="138.5" y="9.5">6</text>
<text x="188.5" y="9.5">5</text>
<text x="238.5" y="9.5">4</text>
<text x="288.5" y="9.5">3</text>
<text x="338.5" y="9.5">2</text>
<text x="386" y="9.5">1</text>
<text x="16.2" y="31.2">F</text>
<text x="411.2" y="31.2">F</text>
<text x="16.1" y="75.5">E</text>
<text x="411.1" y="75.5">E</text>
<text x="15.5" y="125.5">D</text>
<text x="410.5" y="125.5">D</text>
<text x="15.4" y="175.5">C</text>
<text x="410.4" y="175.5">C</text>
<text x="16" y="225.5">B</text>
<text x="411" y="225.5">B</text>
<text x="15.5" y="269.7">A</text>
<text x="410.5" y="269.7">A</text>
<text x="41" y="291.5">8</text>
<text x="88.5" y="291.5">7</text>
<text x="138.5" y="291.5">6</text>
<text x="188.5" y="291.5">5</text>
<text x="238.5" y="291.5">4</text>
<text x="288.5" y="291.5">3</text>
<text x="338.5" y="291.5">2</text>
<text x="386" y="291.5">1</text>
</g>
<g font-size="4.6">
<text x="62.2" y="225.2">ITE</text>
<text x="62.8" y="229.8">M</text>
<text x="73.3" y="232.1">QTY.</text>
<text x="123.6" y="232.1">Filename</text>
<text x="61.3" y="234.4">NO</text>
<text x="64.3" y="238.9">.</text>
<text x="63.7" y="246">1</text>
<text x="77" y="246">4</text>
<text x="87.3" y="246">HFS5-2020-500</text>
<text x="63.7" y="253.1">2</text>
<text x="77" y="253.1">8</text>
<text x="87.3" y="253.1">HFS5-2020-135</text>
<text x="63.7" y="260.2">3</text>
<text x="75.7" y="260.2">11</text>
<text x="87.3" y="260.2">HFS5-2020-400</text>
<text x="63.7" y="267.3">4</text>
<text x="75.7" y="267.3">40</text>
<text x="87.3" y="267.3">HBLFSNF5_b</text>
<text x="63.7" y="274.3">5</text>
<text x="77" y="274.3">1</text>
<text x="87.3" y="274.3">HFS5-2020-60</text>
</g>
<text font-size="3.9" x="400.9" y="275.5">A3</text>
<g font-size="2">
<text x="230.6" y="234.6">UNLESS OTHERWISE SPECIFIED:</text>
<text x="230.6" y="237.1">DIMENSIONS ARE IN MILLIMETERS</text>
<text x="230.6" y="239.6">SURFACE FINISH:</text>
<text x="264.4" y="234.6">FINISH:</text>
<text x="311.3" y="234.5">DEBURR AND</text>
<text x="311.3" y="237">BREAK SHARP</text>
<text x="311.3" y="239.5">EDGES</text>
<text x="342.6" y="236">DO NOT SCALE DRAWING</text>
<text x="383.3" y="236.2">REVISION</text>
<text x="230.6" y="242.1">TOLERANCES:</text>
<text x="232.2" y="244.6">LINEAR:</text>
<text x="232.2" y="247.1">ANGULAR:</text>
<text x="244.3" y="252">NAME</text>
<text x="260" y="251.9">SIGNATURE</text>
<text x="277.2" y="251.9">DATE</text>
<text x="330.1" y="251.9">TITLE:</text>
<text x="230.6" y="256.1">DRAWN</text>
<text x="230.9" y="260.3">CHK'D</text>
<text x="230.4" y="264.4">APPV'D</text>
<text x="231.1" y="268.8">MFG</text>
<text x="231.5" y="273">Q.A</text>
<text x="285.6" y="272.5">MATERIAL:</text>
<text x="330" y="272.5">DWG NO.</text>
<text x="285.6" y="285.5">WEIGHT:</text>
<text x="330.1" y="285.6">SCALE:1:5</text>
<text x="374.5" y="285.6">SHEET 1 OF 1</text>
</g>
</svg>
